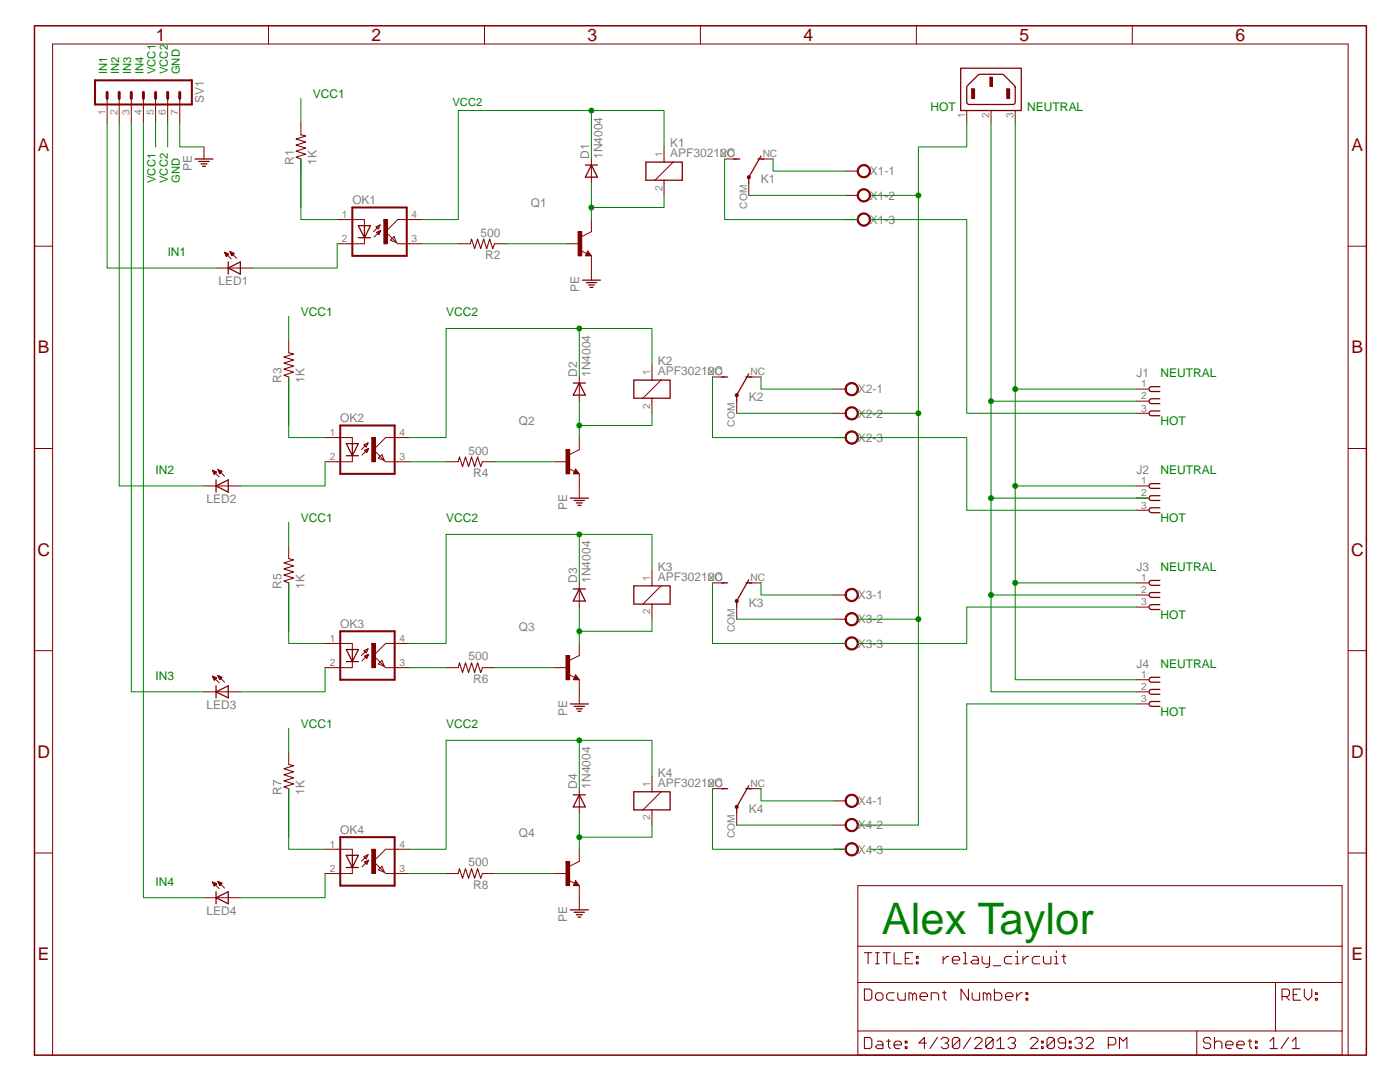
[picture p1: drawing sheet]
<svg xmlns="http://www.w3.org/2000/svg" width="279mm" height="216mm" viewBox="0 0 279 216" stroke-linecap="round" stroke-linejoin="round" font-family="sans-serif">
<path d="M69.7 43.8h3v1.2M72.7 47.4v1.2h-3M75 45.3l.9-.4-.4 .8zM75.9 44.9l-1.4 1.3M76 46l-.4 .8-.5-.4 .9-.4-1.3 1.3M81.8 43.8h-2.4l-2.4 2.4 2.1 2.2-1.2-.5 .8-.7 .4 1.2 .3 .2h2.4" fill="none" stroke="#800000" stroke-width=".2"/>
<path d="M71.5 47.4h2.4M72.7 45h-1.2l1.2 2.4 1.2-2.4h-1.2v2.4" fill="none" stroke="#800000" stroke-width=".25"/>
<path d="M70.3 41.4h10.9v9.7h-10.9z" fill="none" stroke="#800000" stroke-width=".4"/>
<path d="M76.6 43.8h.7v4.8h-.7z" fill="#800000"/>
<g fill="none" stroke="#800000" stroke-width=".2">
<path d="M53.6 5.1v3.7M96.7 5.1v3.7M139.8 5.1v3.7M182.9 5.1v3.7M226 5.1v3.7M60 24.5v2.4M60 31.7v2.4M6.9 49.1h3.6M43.1 53.5h7.3M44.8 50.3l1.3 1.4M44.8 50.3l.9 .4-.5 .5zM44.9 50.4h.1"/>
<path d="M44.9 50.5h.4M45 50.7h.6M45 50.8h.6M45 50.9h.5M45.1 51h.3M45.1 51.1h.2M45.9 50.2l.9 .4-.5 .5zM45.9 50.2l1.3 1.3M46 50.3h.1M46 50.4h.4M46 50.5h.7M46.1 50.7h.6"/>
<path d="M46.1 50.8h.4M46.2 50.9h.2M46.2 51h.1M67.3 43.8h2.4M67.3 48.6h2.4M76.6 43.8h.7v4.8h-.7zM76.6 43.8h.1M81.8 43.8h2.4M81.8 48.6h2.4M91.5 48.6h2.4M98.7 48.6h2.4M115.9 50l1.2 .6"/>
<path d="M117.3 50.1l.7 1h-1.2zM118 46.2l-1.9 1M269 49.1h3.7M6.9 89.5h3.6M269 89.5h3.7M6.9 129.8h3.6M269 129.8h3.7M6.9 170.2h3.6M269 170.2h3.7M171.2 196h96.6M171.2 188.8h96.6M254.6 196v9.7"/>
<path d="M10.5 210.5v-201.7h258.5v201.7M171.2 205.7v-29h96.6v29M238.8 205.7v4.8M238.8 205.7h15.8M238.8 205.7h-67.6v4.8h96.6v-4.8h-13.2"/>
</g>
<g fill="none" stroke="#800000" stroke-width=".21">
<path d="M60 26.9l1 .2-1.9 .6 1.9 .6-1.9 .7 1.9 .5-1.9 .7 1.9 .6-1.9 .6 .9 .3M93.9 48.6l.2-.9 .6 1.9 .6-1.9 .6 1.9 .6-1.9 .6 1.9 .6-1.9 .6 1.9 .4-1M172.5 197.4h1.1l.4 .3v1.5l-.4 .4h-1.1zM172.5 190.1h1.5M173.2 190.1v2.2M174.7 198.5l.4-.4h.7l.4 .4v.7l-.4 .4h-.7l-.4-.4zM174.7 190.1h.8M174.7 192.3h.8M175.1 190.1v2.2M176.2 190.1h1.5M177 190.1v2.2M178.4 190.1v2.2h1.5"/>
<path d="M178.4 198.1h-1.1l-.3 .4v.7l.3 .4h1.1M179.2 198.1v1.1l.3 .4h1.2v-1.5M180.7 191.2h.7M181.4 199.6v-1.5h.4l.3 .4v1.1M182.1 190.1h-1.4v2.2h1.4M182.1 198.5l.4-.4 .4 .4v1.1M182.9 190.8h.4v.4h-.4zM182.9 192h.4v.3h-.4zM183.6 198.8h1.5v-.3l-.4-.4h-.7l-.4 .4v.7l.4 .4h.7M185.8 199.6v-1.5h1.2l.3 .4v1.1M188.1 198.1h.7M188.2 190.8v1.5"/>
<path d="M188.4 197.7v1.5l.4 .4M189.3 190.8h-.3l-.8 .8M190.1 191.6h1.4v-.4l-.3-.4h-.8l-.3 .4v.8l.3 .3h.8M192.3 190.1h.4v2.2M192.3 192.3h.7M193.3 197.4v2.2l-1.5-2.2v2.2M194 198.1v1.1l.4 .4h1.1v-1.5M194.1 190.8h.8l.3 .4v1.1h-1.1l-.3-.3 .3-.4h1.1M196 190.8v1.2l.4 .3h1.1M196.2 199.6v-1.5h.4l.4 .4v1.1M197 198.5l.3-.4 .4 .4v1.1M197.5 190.8v1.9l-.4 .4h-.4"/>
<path d="M198.2 192.7h1.5M198.5 197.4v2.2h1.1l.3-.4v-.7l-.3-.4h-1.1M200.7 198.8h1.5v-.3l-.4-.4h-.7l-.4 .4v.7l.4 .4h.7M201.9 190.8h-1.1l-.4 .4v.8l.4 .3h1.1M202.7 190.8h.3v1.5M202.7 192.3h.7M202.9 198.1v1.5M203 189.7v.4M204 198.1h-.4l-.7 .7M204.2 190.8v1.5M204.8 198.1h.3v.4h-.3zM204.8 199.2h.3v.4h-.3z"/>
<path d="M205.3 190.8h-.4l-.7 .8M207.5 190.8h-1.1l-.4 .4v.8l.4 .3h1.1M208.2 190.8v1.2l.4 .3h1.1v-1.5M210.5 190.8h.3v1.5M210.5 192.3h.7M210.8 189.7v.4M211.9 190.8h.8M212.3 190.5v1.5l.4 .3M255.9 198.8h1.1l.3-.3v-.8l-.3-.3h-1.1v2.2M256.6 198.8l.7 .8M258.1 198.5h.7M259.6 197.4h-1.5v2.2h1.5"/>
<path d="M260.3 197.4v1.4l.7 .8 .8-.8v-1.4M262.5 198.1h.4v.4h-.4zM262.5 199.2h.4v.4h-.4zM172.5 207h1.1l.4 .4v1.5l-.4 .3h-1.1zM175.1 207.8h.7l.4 .3v1.1h-1.1l-.4-.3 .4-.4h1.1M177 207.8h.7M177.3 207.4v1.5l.4 .3M178.4 208.5h1.5v-.4l-.4-.3h-.7l-.4 .3v.8l.4 .3h.7M180.7 207.8h.3v.3h-.3zM180.7 208.9h.3v.3h-.3zM184.8 208.1h-1.4l1.1-1.1v2.2M187.1 207l-1.5 2.2"/>
<path d="M187.8 207.4l.4-.4h.7l.4 .4v.4l-.4 .3h-.3M188.9 208.1l.4 .4v.4l-.4 .3h-.7l-.4-.3M191.5 207.4l-1.4 1.5 .3 .3h.8l.3-.3v-1.5l-.3-.4h-.8l-.3 .4v1.5M193.8 207l-1.5 2.2M194.5 207.4l.4-.4h.7l.4 .4v.4l-1.5 1.4h1.5M198.2 207.4l-1.5 1.5 .4 .3h.7l.4-.3v-1.5l-.4-.4h-.7l-.4 .4v1.5M198.9 207.8l.8-.8v2.2M198.9 209.2h1.5M201.2 207.4l.3-.4h.8l.3 .4v.4l-.3 .3h-.4M202.3 208.1l.3 .4v.4l-.3 .3h-.8l-.3-.3M205.6 207.4l.4-.4h.7l.4 .4v.4l-1.5 1.4h1.5M207.9 207.8h.3v.3h-.3z"/>
<path d="M207.9 208.9h.3v.3h-.3zM210.4 207.4l-1.4 1.5 .3 .3h.8l.3-.3v-1.5l-.3-.4h-.8l-.3 .4v1.5M212.7 208.1h-1.1l-.4-.3v-.4l.4-.4h.7l.4 .4v1.5l-.4 .3h-.7l-.4-.3M213.4 207.8h.4v.3h-.4zM213.4 208.9h.4v.3h-.4zM214.5 207.4l.4-.4h.7l.4 .4v.4l-.4 .3h-.3M215.6 208.1l.4 .4v.4l-.4 .3h-.7l-.4-.3M216.7 207.4l.4-.4h.8l.3 .4v.4l-1.5 1.4h1.5M221.2 208.5h1.1l.4-.4v-.7l-.4-.4h-1.1v2.2M223.4 209.2v-2.2l.8 .8 .7-.8v2.2M241.6 207.4l-.3-.4h-.8l-.3 .4v.4l.3 .3h.8l.3 .4v.4l-.3 .3h-.8l-.3-.3M242.4 208.1l.4-.3h.7l.4 .3v1.1"/>
<path d="M242.4 207v2.2M244.6 208.5h1.5v-.4l-.4-.3h-.7l-.4 .3v.8l.4 .3h.7M246.8 208.5h1.5v-.4l-.4-.3h-.7l-.4 .3v.8l.4 .3h.7M249.1 207.8h.7M249.4 207.4v1.5l.4 .3M250.5 207.8h.4v.3h-.4zM250.5 208.9h.4v.3h-.4zM253.4 207.8l.8-.8v2.2M253.4 209.2h1.5M257.2 207l-1.5 2.2M257.9 207.8l.7-.8v2.2M257.9 209.2h1.5"/>
</g>
<path d="M6.9 5.1h265.8v205.4h-265.8z" fill="none" stroke="#800000" stroke-width=".3"/>
<path d="M45.6 53.5l2.4-1.2v2.4zM45.6 52.3v2.4M117.3 50.6l.1 .2h-.3l.2-.5 .5 .6h-.7" fill="none" stroke="#800000" stroke-width=".25"/>
<path d="M115.4 46.2h.7v4.9h-.7z" fill="#800000"/>
<path d="M118 31.7v4.9M132.5 29.3v3M132.5 36v3M134.3 32.3l-3.6 3.7M113.2 48.6h2.4M115.4 46.2h.7v4.9h-.7zM115.4 46.2h.1M118 43.8v2.4M118 51.1v2.4" fill="none" stroke="#800000" stroke-width=".2"/>
<path d="M116.8 32.9h2.4M118 32.9l1.2 2.4h-2.4zM128.9 32.3h7.3v3.7h-7.3zM146.4 31.7h1.2M151.3 31.7h1.2M151.9 31.1l-2.5 4.2v1.3" fill="none" stroke="#800000" stroke-width=".25"/>
<path d="M149.2 35.1l.2-.1 .3 .1v.5h-.5z" fill-rule="evenodd" fill="#800000"/>
<path d="M144.6 31.7h2.4M149.2 35.1l.2-.1 .3 .1v.5h-.5zM149.4 36.6v2.4M151.9 31.7h2.4M118 53.5v2.4" fill="none" stroke="#800000" stroke-width=".2"/>
<path d="M116.2 55.9h3.6M117 56.4h2.1M117.4 56.9h1.2M117.8 57.3h.5" fill="none" stroke="#800000" stroke-width=".25"/>
<path d="M171.6 33.1a1.33 1.33 0 0 1 2 .5 1.33 1.33 0 0 1-.9 1.9 1.33 1.33 0 0 1-1.6-1.4h.2a1.1 1.1 0 0 1 1.6-.9 1.1 1.1 0 0 1 .2 1.9 1.1 1.1 0 0 1-1.8-.7v-.3h-.2v-.3z" fill-rule="evenodd" fill="#800000"/>
<path d="M168.8 34.1h2.4M171.6 33.1a1.33 1.33 0 0 1 2 .5 1.33 1.33 0 0 1-.9 1.9 1.33 1.33 0 0 1-1.6-1.4h.2a1.1 1.1 0 0 1 1.6-.9 1.1 1.1 0 0 1 .2 1.9 1.1 1.1 0 0 1-1.8-.7v-.3h-.2v-.3z" fill="none" stroke="#800000" stroke-width=".2"/>
<path d="M171.6 37.9a1.33 1.33 0 0 1 2 .6 1.33 1.33 0 0 1-.9 1.8 1.33 1.33 0 0 1-1.6-1.3h.2a1.1 1.1 0 0 1 1.6-.9 1.1 1.1 0 0 1 .2 1.8 1.1 1.1 0 0 1-1.8-.6v-.3h-.2v-.4z" fill-rule="evenodd" fill="#800000"/>
<path d="M168.8 39h2.4M171.6 37.9a1.33 1.33 0 0 1 2 .6 1.33 1.33 0 0 1-.9 1.8 1.33 1.33 0 0 1-1.6-1.3h.2a1.1 1.1 0 0 1 1.6-.9 1.1 1.1 0 0 1 .2 1.8 1.1 1.1 0 0 1-1.8-.6v-.3h-.2v-.4z" fill="none" stroke="#800000" stroke-width=".2"/>
<path d="M171.6 42.7a1.33 1.33 0 0 1 2 .6 1.33 1.33 0 0 1-.9 1.8 1.33 1.33 0 0 1-1.6-1.3h.2a1.09 1.09 0 0 1 1.6-.9 1.09 1.09 0 0 1 .2 1.8 1.09 1.09 0 0 1-1.8-.6v-.3h-.2v-.3z" fill-rule="evenodd" fill="#800000"/>
<path d="M168.8 43.8h2.4M171.6 42.7a1.33 1.33 0 0 1 2 .6 1.33 1.33 0 0 1-.9 1.8 1.33 1.33 0 0 1-1.6-1.3h.2a1.09 1.09 0 0 1 1.6-.9 1.09 1.09 0 0 1 .2 1.8 1.09 1.09 0 0 1-1.8-.6v-.3h-.2v-.3zM67.3 87.3h3v1.2M70.3 90.9v1.2h-3M72.6 88.8l.8-.4-.3 .8zM73.4 88.4l-1.3 1.3M73.6 89.5l-.4 .8-.5-.4 .9-.4-1.4 1.3M79.4 87.3h-2.4l-2.5 2.4 2.2 2.2-1.2-.5 .7-.7 .5 1.2 .3 .2h2.4" fill="none" stroke="#800000" stroke-width=".2"/>
<path d="M69.1 90.9h2.4M70.3 88.5h-1.2l1.2 2.4 1.2-2.4h-1.2v2.4" fill="none" stroke="#800000" stroke-width=".25"/>
<path d="M67.9 84.9h10.9v9.7h-10.9z" fill="none" stroke="#800000" stroke-width=".4"/>
<path d="M74.2 87.3h.7v4.8h-.7z" fill="#800000"/>
<g fill="none" stroke="#800000" stroke-width=".2">
<path d="M57.6 68v2.4M57.6 75.2v2.4M40.7 97h7.3M42.4 93.8l.8 .4-.4 .5zM42.4 93.8l1.3 1.4M42.4 93.9h.2M42.5 94h.4M42.5 94.1h.6M42.6 94.3h.6M42.6 94.4h.5M42.7 94.5h.3M42.7 94.6h.1"/>
<path d="M43.5 93.7l.8 .4-.4 .5zM43.5 93.7l1.3 1.3M43.5 93.8h.2M43.6 93.9h.4M43.6 94h.6M43.7 94.1h.6M43.7 94.3h.5M43.8 94.4h.2M43.8 94.5h.1M64.9 87.3h2.4M64.9 92.1h2.4M74.2 87.3h.7v4.8h-.7z"/>
<path d="M74.2 87.3h.1M79.4 87.3h2.4M79.4 92.1h2.4M89 92.1h2.5M96.3 92.1h2.4M113.5 93.5l1.2 .6M114.9 93.6l.7 1h-1.2zM115.6 89.7l-1.9 1"/>
</g>
<path d="M57.6 70.4l1 .2-1.9 .6 1.9 .6-1.9 .7 1.9 .5-1.9 .7 1.9 .6-1.9 .6 .9 .3M91.5 92.1l.2-.9 .6 1.9 .6-1.9 .6 1.9 .6-1.9 .6 1.9 .6-1.9 .6 1.9 .4-1" fill="none" stroke="#800000" stroke-width=".21"/>
<path d="M43.1 95.8v2.4M43.1 97l2.5-1.2v2.4zM114.9 94.1l.1 .2h-.3l.2-.5 .5 .6h-.7" fill="none" stroke="#800000" stroke-width=".25"/>
<path d="M113 89.7h.7v4.9h-.7z" fill="#800000"/>
<path d="M115.6 75.2v4.9M130.1 72.8v3M130.1 79.5v3M131.9 75.8l-3.6 3.7M110.8 92.1h2.4M113 89.7h.7v4.9h-.7zM113 89.7h.1M115.6 87.3v2.4M115.6 94.6v2.4" fill="none" stroke="#800000" stroke-width=".2"/>
<path d="M114.4 76.4h2.4M115.6 76.4l1.2 2.4h-2.4zM126.5 75.8h7.2v3.7h-7.2zM144 75.2h1.2M148.8 75.2h1.3M149.4 74.6l-2.4 4.2v1.3" fill="none" stroke="#800000" stroke-width=".25"/>
<circle cx="147" cy="78.9" r=".32" fill="#800000"/>
<g fill="none" stroke="#800000" stroke-width=".2">
<path d="M142.2 75.2h2.4M149.4 75.2h2.5M115.6 97v2.4M147 80.1v2.4"/>
<circle cx="147" cy="78.9" r=".32"/>
</g>
<path d="M113.8 99.4h3.6M114.6 99.9h2M115 100.4h1.2M115.3 100.8h.6" fill="none" stroke="#800000" stroke-width=".25"/>
<path d="M169.2 76.6a1.33 1.33 0 0 1 2 .5 1.33 1.33 0 0 1-.9 1.8 1.33 1.33 0 0 1-1.6-1.3h.2a1.08 1.08 0 0 1 1.5-1 1.08 1.08 0 0 1 .3 1.8 1.08 1.08 0 0 1-1.8-.5v-.3h-.2v-.3z" fill-rule="evenodd" fill="#800000"/>
<path d="M166.4 77.6h2.4M169.2 76.6a1.33 1.33 0 0 1 2 .5 1.33 1.33 0 0 1-.9 1.8 1.33 1.33 0 0 1-1.6-1.3h.2a1.08 1.08 0 0 1 1.5-1 1.08 1.08 0 0 1 .3 1.8 1.08 1.08 0 0 1-1.8-.5v-.3h-.2v-.3z" fill="none" stroke="#800000" stroke-width=".2"/>
<path d="M169.2 81.4a1.34 1.34 0 0 1 2 .5 1.34 1.34 0 0 1-.9 1.9 1.34 1.34 0 0 1-1.6-1.3h.2a1.09 1.09 0 0 1 1.5-1 1.09 1.09 0 0 1 .3 1.8 1.09 1.09 0 0 1-1.8-.5v-.3h-.2v-.4z" fill-rule="evenodd" fill="#800000"/>
<path d="M166.4 82.5h2.4M169.2 81.4a1.34 1.34 0 0 1 2 .5 1.34 1.34 0 0 1-.9 1.9 1.34 1.34 0 0 1-1.6-1.3h.2a1.09 1.09 0 0 1 1.5-1 1.09 1.09 0 0 1 .3 1.8 1.09 1.09 0 0 1-1.8-.5v-.3h-.2v-.4z" fill="none" stroke="#800000" stroke-width=".2"/>
<path d="M169.2 86.2a1.34 1.34 0 0 1 2 .5 1.34 1.34 0 0 1-.9 1.9 1.34 1.34 0 0 1-1.6-1.3h.2a1.09 1.09 0 0 1 1.5-1 1.09 1.09 0 0 1 .3 1.8 1.09 1.09 0 0 1-1.8-.5v-.3h-.2v-.3z" fill-rule="evenodd" fill="#800000"/>
<path d="M166.4 87.3h2.4M169.2 86.2a1.34 1.34 0 0 1 2 .5 1.34 1.34 0 0 1-.9 1.9 1.34 1.34 0 0 1-1.6-1.3h.2a1.09 1.09 0 0 1 1.5-1 1.09 1.09 0 0 1 .3 1.8 1.09 1.09 0 0 1-1.8-.5v-.3h-.2v-.3zM67.3 128.4h3v1.2M70.3 132v1.2h-3M72.6 129.8l.8-.3-.3 .8zM73.4 129.5l-1.3 1.3M73.6 130.6l-.4 .8-.5-.5 .9-.3-1.4 1.3M79.4 128.4h-2.4l-2.5 2.4 2.2 2.2-1.2-.5 .7-.7 .5 1.2 .3 .2h2.4" fill="none" stroke="#800000" stroke-width=".2"/>
<path d="M69.1 132h2.4M70.3 129.6h-1.2l1.2 2.4 1.2-2.4h-1.2v2.4" fill="none" stroke="#800000" stroke-width=".25"/>
<path d="M67.9 126h10.9v9.6h-10.9z" fill="none" stroke="#800000" stroke-width=".4"/>
<path d="M74.2 128.4h.7v4.8h-.7z" fill="#800000"/>
<g fill="none" stroke="#800000" stroke-width=".2">
<path d="M57.6 109.1v2.4M57.6 116.3v2.4M40.7 138h7.3M42.4 134.9l.8 .4-.4 .5zM42.4 134.9l1.3 1.3M42.4 135h.3M42.5 135.1h.4M42.5 135.3h.7M42.6 135.4h.6M42.6 135.5h.5M42.7 135.6h.2M42.7 135.7h.1"/>
<path d="M43.5 134.8h.1M43.5 134.8l.8 .3-.4 .5zM43.5 134.8l1.3 1.3M43.5 134.9h.3M43.6 135h.4M43.6 135.1h.7M43.7 135.3h.5M43.7 135.4h.4M43.8 135.5h.2M43.8 135.6h.1M64.9 128.4h2.4M64.9 133.2h2.4"/>
<path d="M74.2 128.4h.7v4.8h-.7zM74.2 128.4h.1M79.4 128.4h2.4M79.4 133.2h2.4M89 133.2h2.5M96.3 133.2h2.4M113.5 134.6l1.2 .6M114.9 134.7l.7 .9h-1.2zM115.6 130.8l-1.9 1"/>
</g>
<path d="M57.6 111.5l1 .2-1.9 .6 1.9 .6-1.9 .6 1.9 .6-1.9 .6 1.9 .6-1.9 .7 .9 .3M91.5 133.2l.2-1 .6 2 .6-2 .6 2 .6-2 .6 2 .6-2 .6 2 .4-1" fill="none" stroke="#800000" stroke-width=".21"/>
<path d="M43.1 136.8v2.5M43.1 138l2.5-1.2v2.5zM114.9 135.1l.1 .3h-.3l.2-.5 .5 .6h-.7" fill="none" stroke="#800000" stroke-width=".25"/>
<path d="M113 130.8h.7v4.8h-.7z" fill="#800000"/>
<path d="M115.6 116.3v4.8M130.1 113.9v3M131.9 116.9l-3.6 3.6M110.8 133.2h2.4M113 130.8h.7v4.8h-.7zM113 130.8h.1M115.6 128.4v2.4M115.6 135.6v2.4M130.1 120.5v3" fill="none" stroke="#800000" stroke-width=".2"/>
<path d="M114.4 117.5h2.4M115.6 117.5l1.2 2.4h-2.4zM126.5 116.9h7.2v3.6h-7.2zM144 116.3h1.2M148.8 116.3h1.3M149.4 115.7l-2.4 4.2v1.2" fill="none" stroke="#800000" stroke-width=".25"/>
<path d="M146.8 119.7h.5v.4l-.3 .1-.2-.1-.1-.2z" fill-rule="evenodd" fill="#800000"/>
<path d="M142.2 116.3h2.4M146.8 119.7h.5v.4l-.3 .1-.2-.1-.1-.2zM149.4 116.3h2.5M115.6 138v2.5M147 121.1v2.4" fill="none" stroke="#800000" stroke-width=".2"/>
<path d="M113.8 140.5h3.6M114.6 140.9h2M115 141.4h1.2M115.3 141.9h.6" fill="none" stroke="#800000" stroke-width=".25"/>
<path d="M169.2 117.6a1.34 1.34 0 0 1 2 .6 1.34 1.34 0 0 1-.9 1.8 1.34 1.34 0 0 1-1.6-1.3h.2a1.08 1.08 0 0 1 1.5-1 1.08 1.08 0 0 1 .3 1.8 1.08 1.08 0 0 1-1.8-.5v-.3h-.2v-.3z" fill-rule="evenodd" fill="#800000"/>
<path d="M166.4 118.7h2.4M169.2 117.6a1.34 1.34 0 0 1 2 .6 1.34 1.34 0 0 1-.9 1.8 1.34 1.34 0 0 1-1.6-1.3h.2a1.08 1.08 0 0 1 1.5-1 1.08 1.08 0 0 1 .3 1.8 1.08 1.08 0 0 1-1.8-.5v-.3h-.2v-.3z" fill="none" stroke="#800000" stroke-width=".2"/>
<path d="M169.2 122.5a1.33 1.33 0 0 1 2 .5 1.33 1.33 0 0 1-.9 1.9 1.33 1.33 0 0 1-1.6-1.4h.2a1.09 1.09 0 0 1 1.5-.9 1.09 1.09 0 0 1 .3 1.8 1.09 1.09 0 0 1-1.8-.6v-.3h-.2v-.3z" fill-rule="evenodd" fill="#800000"/>
<path d="M166.4 123.5h2.4M169.2 122.5a1.33 1.33 0 0 1 2 .5 1.33 1.33 0 0 1-.9 1.9 1.33 1.33 0 0 1-1.6-1.4h.2a1.09 1.09 0 0 1 1.5-.9 1.09 1.09 0 0 1 .3 1.8 1.09 1.09 0 0 1-1.8-.6v-.3h-.2v-.3z" fill="none" stroke="#800000" stroke-width=".2"/>
<path d="M169.2 127.3a1.34 1.34 0 0 1 2 .5 1.34 1.34 0 0 1-.9 1.9 1.34 1.34 0 0 1-1.6-1.3h.2a1.09 1.09 0 0 1 1.5-1 1.09 1.09 0 0 1 .3 1.8 1.09 1.09 0 0 1-1.8-.5v-.3h-.2v-.4z" fill-rule="evenodd" fill="#800000"/>
<path d="M166.4 128.4h2.4M169.2 127.3a1.34 1.34 0 0 1 2 .5 1.34 1.34 0 0 1-.9 1.9 1.34 1.34 0 0 1-1.6-1.3h.2a1.09 1.09 0 0 1 1.5-1 1.09 1.09 0 0 1 .3 1.8 1.09 1.09 0 0 1-1.8-.5v-.3h-.2v-.4zM67.3 169.5h3v1.2M70.3 173.1v1.2h-3M72.6 170.9l.8-.3-.3 .8zM73.4 170.6l-1.3 1.3M73.6 171.6l-.4 .9-.5-.5 .9-.4-1.4 1.4M79.4 169.5h-2.4l-2.5 2.4 2.2 2.2-1.2-.5 .7-.8 .5 1.3 .3 .2h2.4" fill="none" stroke="#800000" stroke-width=".2"/>
<path d="M69.1 173.1h2.4M70.3 170.7h-1.2l1.2 2.4 1.2-2.4h-1.2v2.4" fill="none" stroke="#800000" stroke-width=".25"/>
<path d="M67.9 167h10.9v9.7h-10.9z" fill="none" stroke="#800000" stroke-width=".4"/>
<path d="M74.2 169.5h.7v4.8h-.7z" fill="#800000"/>
<g fill="none" stroke="#800000" stroke-width=".2">
<path d="M57.6 150.1v2.4M57.6 157.4v2.4M40.7 179.1h7.3M42.4 176l.8 .4-.4 .4zM42.4 176l1.3 1.3M42.4 176h.1M42.5 176.1h.2M42.5 176.2h.5M42.5 176.3h.7M42.6 176.5h.5M42.7 176.6h.3M42.7 176.7h.2"/>
<path d="M42.8 176.8h.1M43.5 175.9h.1M43.5 175.9l.8 .3-.4 .5zM43.5 175.9l1.3 1.3M43.5 176h.3M43.6 176.1h.5M43.6 176.2h.7M43.7 176.3h.5M43.8 176.5h.3M43.8 176.6h.2M43.8 176.7h.1M64.9 169.5h2.4"/>
<path d="M64.9 174.3h2.4M74.2 169.5h.7v4.8h-.7zM74.2 169.5h.1M79.4 169.5h2.4M79.4 174.3h2.4M89 174.3h2.5M96.3 174.3h2.4M113.5 175.7l1.2 .5M114.9 175.7l.7 1h-1.2zM115.6 171.9l-1.9 .9"/>
</g>
<path d="M57.6 152.5l1 .3-1.9 .6 1.9 .6-1.9 .6 1.9 .6-1.9 .6 1.9 .6-1.9 .6 .9 .4M91.5 174.3l.2-1 .6 2 .6-2 .6 2 .6-2 .6 2 .6-2 .6 2 .4-1" fill="none" stroke="#800000" stroke-width=".21"/>
<path d="M43.1 177.9v2.4M43.1 179.1l2.5-1.2v2.4zM114.9 176.2l.1 .3h-.3l.2-.5 .5 .6h-.7" fill="none" stroke="#800000" stroke-width=".25"/>
<path d="M113 171.9h.7v4.8h-.7z" fill="#800000"/>
<path d="M115.6 157.4v4.8M130.1 155v3M131.9 158l-3.6 3.6M110.8 174.3h2.4M113 171.9h.7v4.8h-.7zM113 171.9h.1M115.6 169.5v2.4M115.6 176.7v2.4M130.1 161.6v3" fill="none" stroke="#800000" stroke-width=".2"/>
<path d="M114.4 158.6h2.4M115.6 158.6l1.2 2.4h-2.4zM126.5 158h7.2v3.6h-7.2zM144 157.4h1.2M148.8 157.4h1.3M149.4 156.8l-2.4 4.2v1.2" fill="none" stroke="#800000" stroke-width=".25"/>
<path d="M146.8 160.8h.5v.4l-.3 .1-.2-.1-.1-.2z" fill-rule="evenodd" fill="#800000"/>
<path d="M142.2 157.4h2.4M149.4 157.4h2.5M115.6 179.1v2.4M146.8 160.8h.5v.4l-.3 .1-.2-.1-.1-.2zM147 162.2v2.4" fill="none" stroke="#800000" stroke-width=".2"/>
<path d="M113.8 181.5h3.6M114.6 182h2M115 182.5h1.2M115.3 183h.6" fill="none" stroke="#800000" stroke-width=".25"/>
<path d="M169.2 158.7a1.34 1.34 0 0 1 2 .5 1.34 1.34 0 0 1-.9 1.9 1.34 1.34 0 0 1-1.6-1.3h.2a1.09 1.09 0 0 1 1.5-1 1.09 1.09 0 0 1 .3 1.8 1.09 1.09 0 0 1-1.8-.5v-.3h-.2v-.4z" fill-rule="evenodd" fill="#800000"/>
<path d="M166.4 159.8h2.4M169.2 158.7a1.34 1.34 0 0 1 2 .5 1.34 1.34 0 0 1-.9 1.9 1.34 1.34 0 0 1-1.6-1.3h.2a1.09 1.09 0 0 1 1.5-1 1.09 1.09 0 0 1 .3 1.8 1.09 1.09 0 0 1-1.8-.5v-.3h-.2v-.4z" fill="none" stroke="#800000" stroke-width=".2"/>
<path d="M169.2 163.6a1.33 1.33 0 0 1 2 .5 1.33 1.33 0 0 1-.9 1.8 1.33 1.33 0 0 1-1.6-1.3h.2a1.08 1.08 0 0 1 1.5-1 1.08 1.08 0 0 1 .3 1.8 1.08 1.08 0 0 1-1.8-.5v-.3h-.2v-.3z" fill-rule="evenodd" fill="#800000"/>
<path d="M166.4 164.6h2.4M169.2 163.6a1.33 1.33 0 0 1 2 .5 1.33 1.33 0 0 1-.9 1.8 1.33 1.33 0 0 1-1.6-1.3h.2a1.08 1.08 0 0 1 1.5-1 1.08 1.08 0 0 1 .3 1.8 1.08 1.08 0 0 1-1.8-.5v-.3h-.2v-.3z" fill="none" stroke="#800000" stroke-width=".2"/>
<path d="M169.2 168.4a1.34 1.34 0 0 1 2 .5 1.34 1.34 0 0 1-.9 1.9 1.34 1.34 0 0 1-1.6-1.3h.2a1.09 1.09 0 0 1 1.5-1 1.09 1.09 0 0 1 .3 1.8 1.09 1.09 0 0 1-1.8-.5v-.3h-.2v-.4z" fill-rule="evenodd" fill="#800000"/>
<g fill="none" stroke="#800000" stroke-width=".2">
<path d="M226.8 77.6h2.4M226.8 80.1h2.4M226.8 82.5h2.4M226.8 97h2.4M226.8 99.4h2.4M226.8 101.8h2.4M226.8 116.3h2.4M226.8 118.7h2.4M226.8 121.1h2.4M226.8 135.6h2.4M226.8 138h2.4M226.8 140.5h2.4"/>
<path d="M166.4 169.5h2.4M169.2 168.4a1.34 1.34 0 0 1 2 .5 1.34 1.34 0 0 1-.9 1.9 1.34 1.34 0 0 1-1.6-1.3h.2a1.09 1.09 0 0 1 1.5-1 1.09 1.09 0 0 1 .3 1.8 1.09 1.09 0 0 1-1.8-.5v-.3h-.2v-.4z"/>
</g>
<g fill="none" stroke="#800000" stroke-width=".25">
<path d="M191.7 13.6h12.1v8.5h-12.1zM193.1 17.1l2.3-2.2h4.8l2.4 2.4v3.2l-.5 .3h-8.8l-.4-.4v-3zM231.5 77.2h-1.7l-.4 .2-.1 .3 .3 .4h1.9M231.5 79.6h-1.7l-.4 .2-.1 .3 .3 .4h1.9M231.5 82h-1.9l-.3 .5 .3 .4 1.9 .1M231.5 96.5h-1.9l-.3 .5 .3 .4 1.9 .1M231.5 98.9h-1.9l-.3 .5 .3 .4 1.9 .1M231.5 101.3h-1.9l-.3 .5 .1 .3 .4 .2h1.7M231.5 115.8h-1.9l-.3 .5 .1 .3 .4 .2h1.7M231.5 118.2l-1.9 .1-.3 .4 .1 .3 .4 .2h1.7M231.5 120.6h-1.7a.49 .49 0 0 0-.5 .5 .49 .49 0 0 0 .5 .5h1.7M231.5 135.1h-1.7l-.4 .3-.1 .2 .1 .3 .4 .2h1.7"/>
<path d="M231.5 137.6h-1.7l-.4 .2-.1 .3 .3 .4h1.9M231.5 140h-1.7l-.4 .2-.1 .3 .3 .4h1.9"/>
</g>
<path d="M193.9 17.7h.6v2h-.6z" fill="#800000"/>
<path d="M193.9 17.7h.6v2h-.6zM193.9 17.7h.1" fill="none" stroke="#800000" stroke-width=".2"/>
<path d="M197.5 15.4h.5v1.8h-.5z" fill="#800000"/>
<path d="M197.5 15.4h.5v1.8h-.5zM197.5 15.4h.1" fill="none" stroke="#800000" stroke-width=".2"/>
<path d="M200.9 17.7h.6v2h-.6z" fill="#800000"/>
<g fill="none" stroke="#800000" stroke-width=".2">
<path d="M21.4 19.6v4.9M23.8 19.6v4.9M26.2 19.6v4.9M28.6 19.6v4.9M31.1 19.6v4.9M33.5 19.6v4.9M35.9 19.6v4.9M200.9 17.7h.6v2h-.6zM200.9 17.7h.1M40.7 29.3v2.4M192.9 22.1v2.4M197.8 22.1v2.4"/>
<path d="M202.6 22.1v2.4"/>
</g>
<path d="M19 16h19.3v4.8h-19.3z" fill="none" stroke="#800000" stroke-width=".4"/>
<path d="M21.4 18.4v1.2M23.8 18.4v1.2M26.2 18.4v1.2M28.6 18.4v1.2M31.1 18.4v1.2M33.5 18.4v1.2M35.9 18.4v1.2" fill="none" stroke="#800000" stroke-width=".59"/>
<path d="M38.9 31.7h3.6M39.7 32.2h2M40.1 32.7h1.2M40.4 33.2h.6" fill="none" stroke="#800000" stroke-width=".25"/>
<path d="M21.4 24.5v29h21.7M60 31.7v9.7M60 34.1v9.7h7.3M118 31.7v-9.6h-26.5v21.7h-7.3M118 22.1h14.5v7.2M67.3 48.6v4.9h-16.9" fill="none" stroke="#008000" stroke-width=".2"/>
<circle cx="118" cy="22.1" r=".49" fill="#008000"/>
<g fill="none" stroke="#008000" stroke-width=".2">
<path d="M33.5 24.5v4.8M115.6 75.2v-9.6h-26.6v21.7h-7.2M115.6 65.6h14.5v7.2"/>
<circle cx="118" cy="22.1" r=".49"/>
</g>
<circle cx="115.6" cy="65.6" r=".49" fill="#008000"/>
<g fill="none" stroke="#008000" stroke-width=".2">
<path d="M115.6 116.3v-9.7h-26.6v21.8h-7.2M115.6 106.6h14.5v7.3"/>
<circle cx="115.6" cy="65.6" r=".49"/>
</g>
<circle cx="115.6" cy="106.6" r=".49" fill="#008000"/>
<g fill="none" stroke="#008000" stroke-width=".2">
<path d="M115.6 157.4v-9.7h-26.6v21.8h-7.2M115.6 147.7h14.5v7.3"/>
<circle cx="115.6" cy="106.6" r=".49"/>
</g>
<circle cx="115.6" cy="147.7" r=".49" fill="#008000"/>
<g fill="none" stroke="#008000" stroke-width=".2">
<path d="M118 36.6v7.2M84.2 48.6h7.3M101.1 48.6h12.1M118 41.4h14.5"/>
<circle cx="115.6" cy="147.7" r=".49"/>
</g>
<circle cx="118" cy="41.4" r=".49" fill="#008000"/>
<g fill="none" stroke="#008000" stroke-width=".2">
<path d="M23.8 24.5v72.5h16.9M35.9 24.5v4.8h4.8M132.5 39v2.4M144.6 31.7v12.1h26.6M149.4 39h19.4M154.3 31.7v2.4h14.5M57.6 63.1v4.9M57.6 75.2v9.7M57.6 77.6v9.7h7.3M64.9 92.1v4.9h-16.9M81.8 92.1h7.2M98.7 92.1h12.1"/>
<path d="M115.6 80.1v7.2M115.6 84.9h14.5"/>
<circle cx="118" cy="41.4" r=".49"/>
</g>
<circle cx="115.6" cy="84.9" r=".49" fill="#008000"/>
<g fill="none" stroke="#008000" stroke-width=".2">
<path d="M26.2 24.5v113.5h14.5M142.2 75.2v12.1h26.6M151.9 75.2v2.4h14.5M130.1 82.5v2.4M147 82.5h19.4M57.6 104.2v4.9M57.6 116.3v9.7M57.6 118.7v9.7h7.3M64.9 133.2v4.8h-16.9M81.8 133.2h7.2M98.7 133.2h12.1M115.6 121.1v7.3"/>
<path d="M115.6 126h14.5"/>
<circle cx="115.6" cy="84.9" r=".49"/>
</g>
<circle cx="115.6" cy="126" r=".49" fill="#008000"/>
<g fill="none" stroke="#008000" stroke-width=".2">
<path d="M28.6 24.5v154.6h12.1M142.2 116.3v12.1h26.6M151.9 116.3v2.4h14.5M130.1 123.5v2.5M147 123.5h19.4M57.6 145.3v4.8M57.6 157.4v9.6M57.6 159.8v9.7h7.3M64.9 174.3v4.8h-16.9M81.8 174.3h7.2M98.7 174.3h12.1M115.6 162.2v7.3"/>
<path d="M115.6 167h14.5"/>
<circle cx="115.6" cy="126" r=".49"/>
</g>
<circle cx="115.6" cy="167" r=".49" fill="#008000"/>
<g fill="none" stroke="#008000" stroke-width=".2">
<path d="M171.2 82.5h12.1v41h-12.1M183.3 123.5v41.1M142.2 157.4v12.1h26.6M151.9 157.4v2.4h14.5M130.1 164.6v2.4M147 164.6h19.4"/>
<circle cx="115.6" cy="167" r=".49"/>
</g>
<circle cx="183.3" cy="123.5" r=".49" fill="#008000"/>
<g fill="none" stroke="#008000" stroke-width=".2">
<path d="M173.6 39h9.7v43.5M171.2 164.6h12.1"/>
<circle cx="183.3" cy="123.5" r=".49"/>
</g>
<circle cx="183.3" cy="82.5" r=".49" fill="#008000"/>
<g fill="none" stroke="#008000" stroke-width=".2">
<path d="M192.9 24.5v4.8h-9.6v9.7"/>
<circle cx="183.3" cy="82.5" r=".49"/>
</g>
<circle cx="183.3" cy="39" r=".49" fill="#008000"/>
<g fill="none" stroke="#008000" stroke-width=".2">
<path d="M202.6 24.5v53.1h24.2M202.6 77.6v19.4h24.2"/>
<circle cx="183.3" cy="39" r=".49"/>
</g>
<circle cx="202.6" cy="77.6" r=".49" fill="#008000"/>
<g fill="none" stroke="#008000" stroke-width=".2">
<path d="M202.6 97v19.3h24.2"/>
<circle cx="202.6" cy="77.6" r=".49"/>
</g>
<circle cx="202.6" cy="97" r=".49" fill="#008000"/>
<g fill="none" stroke="#008000" stroke-width=".2">
<path d="M202.6 116.3v19.3h24.2"/>
<circle cx="202.6" cy="97" r=".49"/>
</g>
<circle cx="202.6" cy="116.3" r=".49" fill="#008000"/>
<g fill="none" stroke="#008000" stroke-width=".2">
<path d="M197.8 24.5v113.5h29M197.8 80.1h29M226.8 121.1h-33.9v7.3h-21.7"/>
<circle cx="202.6" cy="116.3" r=".49"/>
</g>
<circle cx="197.8" cy="80.1" r=".49" fill="#008000"/>
<g fill="none" stroke="#008000" stroke-width=".2">
<path d="M197.8 99.4h31.4"/>
<circle cx="197.8" cy="80.1" r=".49"/>
</g>
<circle cx="197.8" cy="99.4" r=".49" fill="#008000"/>
<g fill="none" stroke="#008000" stroke-width=".2">
<path d="M197.8 118.7h29"/>
<circle cx="197.8" cy="99.4" r=".49"/>
</g>
<circle cx="197.8" cy="118.7" r=".49" fill="#008000"/>
<g fill="none" stroke="#008000" stroke-width=".2">
<path d="M60 19.6v4.9M31.1 24.5v4.8M173.6 43.8h19.3v38.7h33.9M171.2 87.3h21.7v14.5h33.9M226.8 140.5h-33.9v29h-19.3"/>
<circle cx="197.8" cy="118.7" r=".49"/>
</g>
<text font-size="8.7" fill="#008000" x="176" y="186.4">Alex Taylor</text>
<g font-size="3.5" fill="#800000">
<text x="31.1" y="8.2">1</text>
<text x="74.2" y="8.2">2</text>
<text x="117.3" y="8.2">3</text>
<text x="160.4" y="8.2">4</text>
<text x="203.5" y="8.2">5</text>
<text x="246.5" y="8.2">6</text>
<text x="7.5" y="30.2">A</text>
<text x="269.7" y="30.2">A</text>
<text x="7.5" y="70.5">B</text>
<text x="269.7" y="70.5">B</text>
<text x="7.5" y="110.9">C</text>
<text x="269.6" y="110.9">C</text>
<text x="7.5" y="151.2">D</text>
<text x="269.6" y="151.2">D</text>
<text x="7.5" y="191.6">E</text>
<text x="269.7" y="191.6">E</text>
</g>
<g font-size="2.4" fill="#808080">
<text x="40.7" y="20.5" transform="rotate(-90 40.7 20.5)">SV1</text>
<text x="133.7" y="29.3">K1</text>
<text x="38.3" y="34.1" transform="rotate(-90 38.3 34.1)">PE</text>
<text x="58.6" y="32.9" transform="rotate(-90 58.6 32.9)">R1</text>
<text x="63.2" y="32.9" transform="rotate(-90 63.2 32.9)">1K</text>
<text x="117.6" y="31.7" transform="rotate(-90 117.6 31.7)">D1</text>
<text x="120.2" y="31.7" transform="rotate(-90 120.2 31.7)">1N4004</text>
<text x="133.7" y="31.4">APF30212C</text>
<text x="173.6" y="35">X1-1</text>
<text x="70.3" y="40.8">OK1</text>
<text x="106" y="41.4">Q1</text>
<text x="151.9" y="36.6">K1</text>
<text x="173.6" y="39.8">X1-2</text>
<text x="95.9" y="47.2">500</text>
<text x="173.6" y="44.7">X1-3</text>
<text x="96.8" y="51.8">R2</text>
<text x="43.6" y="56.9">LED1</text>
<text x="115.6" y="58.3" transform="rotate(-90 115.6 58.3)">PE</text>
<text x="56.2" y="76.4" transform="rotate(-90 56.2 76.4)">R3</text>
<text x="60.8" y="76.4" transform="rotate(-90 60.8 76.4)">1K</text>
<text x="115.2" y="75.2" transform="rotate(-90 115.2 75.2)">D2</text>
<text x="117.8" y="75.2" transform="rotate(-90 117.8 75.2)">1N4004</text>
<text x="131.3" y="74.9">APF30212C</text>
<text x="131.3" y="72.8">K2</text>
<text x="226.8" y="75.2">J1</text>
<text x="149.5" y="80.1">K2</text>
<text x="171.2" y="78.5">X2-1</text>
<text x="171.2" y="83.3">X2-2</text>
<text x="67.9" y="84.3">OK2</text>
<text x="103.5" y="84.9">Q2</text>
<text x="171.2" y="88.2">X2-3</text>
<text x="93.5" y="90.7">500</text>
<text x="94.4" y="95.3">R4</text>
<text x="226.8" y="94.6">J2</text>
<text x="41.2" y="100.4">LED2</text>
<text x="113.2" y="101.8" transform="rotate(-90 113.2 101.8)">PE</text>
<text x="131.3" y="113.9">K3</text>
<text x="226.8" y="113.9">J3</text>
<text x="56.2" y="117.5" transform="rotate(-90 56.2 117.5)">R5</text>
<text x="60.8" y="117.5" transform="rotate(-90 60.8 117.5)">1K</text>
<text x="115.2" y="116.3" transform="rotate(-90 115.2 116.3)">D3</text>
<text x="117.8" y="116.3" transform="rotate(-90 117.8 116.3)">1N4004</text>
<text x="131.3" y="116">APF30212C</text>
<text x="171.2" y="119.6">X3-1</text>
<text x="67.9" y="125.4">OK3</text>
<text x="103.5" y="126">Q3</text>
<text x="149.5" y="121.1">K3</text>
<text x="171.2" y="124.4">X3-2</text>
<text x="93.5" y="131.8">500</text>
<text x="171.2" y="129.2">X3-3</text>
<text x="94.4" y="136.3">R6</text>
<text x="226.8" y="133.2">J4</text>
<text x="41.2" y="141.4">LED3</text>
<text x="113.2" y="142.9" transform="rotate(-90 113.2 142.9)">PE</text>
<text x="131.3" y="155">K4</text>
<text x="56.2" y="158.6" transform="rotate(-90 56.2 158.6)">R7</text>
<text x="60.8" y="158.6" transform="rotate(-90 60.8 158.6)">1K</text>
<text x="115.2" y="157.4" transform="rotate(-90 115.2 157.4)">D4</text>
<text x="117.8" y="157.4" transform="rotate(-90 117.8 157.4)">1N4004</text>
<text x="131.3" y="157">APF30212C</text>
<text x="171.2" y="160.7">X4-1</text>
<text x="67.9" y="166.5">OK4</text>
<text x="103.5" y="167">Q4</text>
<text x="149.5" y="162.2">K4</text>
<text x="171.2" y="165.5">X4-2</text>
<text x="93.5" y="172.8">500</text>
<text x="171.2" y="170.3">X4-3</text>
<text x="94.4" y="177.4">R8</text>
<text x="41.2" y="182.5">LED4</text>
<text x="113.2" y="184" transform="rotate(-90 113.2 184)">PE</text>
</g>
<g font-size="2.4" fill="#008000">
<text x="62.5" y="19.6">VCC1</text>
<text x="185.7" y="22.1">HOT</text>
<text x="205" y="22.1">NEUTRAL</text>
<text x="33.5" y="51.1">IN1</text>
<text x="60" y="63.1">VCC1</text>
<text x="89" y="63.1">VCC2</text>
<text x="231.6" y="75.2">NEUTRAL</text>
<text x="231.6" y="84.9">HOT</text>
<text x="31.1" y="94.6">IN2</text>
<text x="231.6" y="94.6">NEUTRAL</text>
<text x="60" y="104.2">VCC1</text>
<text x="89" y="104.2">VCC2</text>
<text x="231.6" y="104.2">HOT</text>
<text x="231.6" y="113.9">NEUTRAL</text>
<text x="231.6" y="123.5">HOT</text>
<text x="31.1" y="135.6">IN3</text>
<text x="231.6" y="133.2">NEUTRAL</text>
<text x="231.6" y="142.9">HOT</text>
<text x="60" y="145.3">VCC1</text>
<text x="89" y="145.3">VCC2</text>
<text x="31.1" y="176.7">IN4</text>
</g>
<g font-size="2.2" fill="#008000">
<text x="21.4" y="14.8" transform="rotate(-90 21.4 14.8)">IN1</text>
<text x="23.8" y="14.8" transform="rotate(-90 23.8 14.8)">IN2</text>
<text x="26.2" y="14.8" transform="rotate(-90 26.2 14.8)">IN3</text>
<text x="28.6" y="14.8" transform="rotate(-90 28.6 14.8)">IN4</text>
<text x="31.1" y="14.8" transform="rotate(-90 31.1 14.8)">VCC1</text>
<text x="33.5" y="14.8" transform="rotate(-90 33.5 14.8)">VCC2</text>
<text x="35.9" y="14.8" transform="rotate(-90 35.9 14.8)">GND</text>
<text x="90.3" y="21.2">VCC2</text>
<text x="31.1" y="36.6" transform="rotate(-90 31.1 36.6)">VCC1</text>
<text x="33.5" y="36.6" transform="rotate(-90 33.5 36.6)">VCC2</text>
<text x="35.9" y="36.6" transform="rotate(-90 35.9 36.6)">GND</text>
</g>
<g font-size="2" fill="#808080">
<text x="21" y="23" transform="rotate(-90 21 23)">1</text>
<text x="23.5" y="23" transform="rotate(-90 23.5 23)">2</text>
<text x="25.9" y="23" transform="rotate(-90 25.9 23)">3</text>
<text x="28.3" y="23" transform="rotate(-90 28.3 23)">4</text>
<text x="30.7" y="23" transform="rotate(-90 30.7 23)">5</text>
<text x="33.1" y="23" transform="rotate(-90 33.1 23)">6</text>
<text x="35.5" y="23" transform="rotate(-90 35.5 23)">7</text>
<text x="192.6" y="23.5" transform="rotate(-90 192.6 23.5)">1</text>
<text x="197.4" y="23.5" transform="rotate(-90 197.4 23.5)">2</text>
<text x="202.3" y="23.5" transform="rotate(-90 202.3 23.5)">3</text>
<text x="132.2" y="31.4" transform="rotate(-90 132.2 31.4)">1</text>
<text x="143.6" y="31.4">NO</text>
<text x="152.2" y="31.4">NC</text>
<text x="132.2" y="38" transform="rotate(-90 132.2 38)">2</text>
<text x="149.1" y="41.6" transform="rotate(-90 149.1 41.6)">COM</text>
<text x="68.2" y="43.5">1</text>
<text x="82.1" y="43.5">4</text>
<text x="68.2" y="48.3">2</text>
<text x="82.1" y="48.3">3</text>
<text x="129.8" y="74.9" transform="rotate(-90 129.8 74.9)">1</text>
<text x="141.2" y="74.9">NO</text>
<text x="149.8" y="74.9">NC</text>
<text x="227.7" y="77.3">1</text>
<text x="129.8" y="81.5" transform="rotate(-90 129.8 81.5)">2</text>
<text x="227.7" y="79.7">2</text>
<text x="227.7" y="82.1">3</text>
<text x="65.8" y="87">1</text>
<text x="79.7" y="87">4</text>
<text x="146.7" y="85.1" transform="rotate(-90 146.7 85.1)">COM</text>
<text x="65.8" y="91.8">2</text>
<text x="79.7" y="91.8">3</text>
<text x="227.7" y="96.6">1</text>
<text x="227.7" y="99.1">2</text>
<text x="227.7" y="101.5">3</text>
<text x="129.8" y="116" transform="rotate(-90 129.8 116)">1</text>
<text x="141.2" y="116">NO</text>
<text x="149.8" y="116">NC</text>
<text x="227.7" y="116">1</text>
<text x="227.7" y="118.4">2</text>
<text x="129.8" y="122.6" transform="rotate(-90 129.8 122.6)">2</text>
<text x="227.7" y="120.8">3</text>
<text x="65.8" y="128.1">1</text>
<text x="79.7" y="128.1">4</text>
<text x="146.7" y="126.2" transform="rotate(-90 146.7 126.2)">COM</text>
<text x="65.8" y="132.9">2</text>
<text x="79.7" y="132.9">3</text>
<text x="227.7" y="135.3">1</text>
<text x="227.7" y="137.7">2</text>
<text x="227.7" y="140.1">3</text>
<text x="129.8" y="157.1" transform="rotate(-90 129.8 157.1)">1</text>
<text x="141.2" y="157.1">NO</text>
<text x="149.8" y="157.1">NC</text>
<text x="129.8" y="163.7" transform="rotate(-90 129.8 163.7)">2</text>
<text x="146.7" y="167.3" transform="rotate(-90 146.7 167.3)">COM</text>
<text x="65.8" y="169.1">1</text>
<text x="65.8" y="174">2</text>
<text x="79.7" y="174">3</text>
<text x="79.7" y="169.1">4</text>
</g>
</svg>
